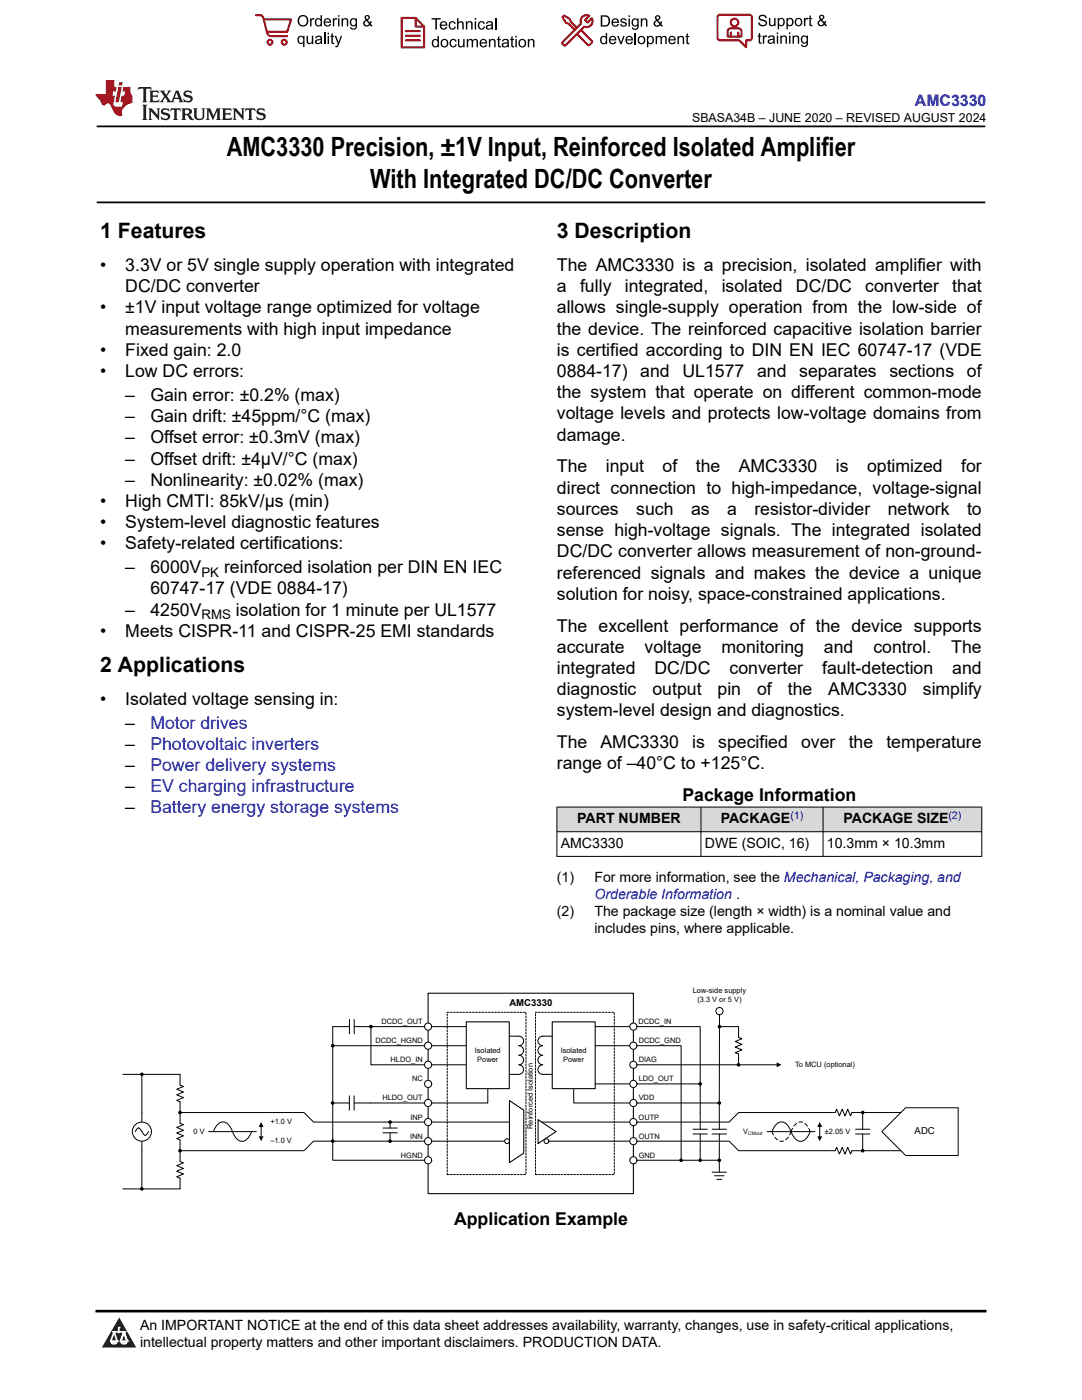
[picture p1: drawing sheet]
<svg xmlns="http://www.w3.org/2000/svg" width="216mm" height="279mm" viewBox="0 0 216 279" stroke-linecap="round" stroke-linejoin="round" font-family="sans-serif">
<path d="M19.3 25.2h177.3M19.3 40.4h177.3" fill="none" stroke="#000" stroke-width=".35"/>
<g fill="#d8d8d8">
<path d="M111.1 161.1h84.8v4.9h-84.8z" fill-rule="evenodd"/>
<path d="M111.2 161.1h28.6v4.8h-28.6z" fill-rule="evenodd"/>
<path d="M139.9 161.1h24.3v4.8h-24.3z" fill-rule="evenodd"/>
<path d="M164.3 161.1h31.5v4.8h-31.5z" fill-rule="evenodd"/>
</g>
<g fill="none" stroke="#000" stroke-width=".2">
<path d="M111.1 161.1h84.9M111.1 166h84.9M111.1 170.9h84.9M111.1 161v10M139.9 161v10M164.2 161v10M195.9 161v10M126.4 212.5h28.6M126.4 227.7h19.1l1.9 1.9h17.1M153.1 225.8h9.5M154 225.8a2.33 2.33 0 0 1 2.2-1.9 2.67 2.67 0 0 1 1.7 1.9 2.33 2.33 0 0 0 2.1 2 2.67 2.67 0 0 0 1.7-2M163.6 224.8v2"/>
<path d="M164.5 222h-17.1l-1.9 1.9h-19.1"/>
</g>
<path d="M155 212l.9 .5-.9 .5zM163.1 226.8h1l-.5 .9zM163.6 223.9l.5 1h-1z" fill="#000"/>
<path d="M154 225.8a2.33 2.33 0 0 0 2.2 2 2.67 2.67 0 0 0 1.7-2M157.9 225.8a2.33 2.33 0 0 1 2.1-1.9 2.67 2.67 0 0 1 1.7 1.9" fill="none" stroke="#000" stroke-width=".2" stroke-dasharray=".7 .5"/>
<path d="M175.9 225.8l4.8-4.7h10.5v9.5h-10.5z" fill-rule="evenodd" fill="#fff"/>
<g fill="none" stroke="#000" stroke-width=".2">
<path d="M35.9 214.4v2.2l.7 .2-1.3 .6 1.3 .5-1.3 .6 1.3 .6-1.3 .5 .6 .3v4.3l.7 .2-1.3 .6 1.3 .6-1.3 .5 1.3 .6-1.3 .5 .6 .3v4.3l.7 .3-1.3 .5 1.3 .6-1.3 .5 1.3 .6-1.3 .5 .6 .3v2.2M28.3 222v7.6M35.7 222h25l1.9 1.9h22.8M41.6 225.8h9.6M42.6 225.8a2.33 2.33 0 0 1 2.1-1.9 2.67 2.67 0 0 1 1.7 1.9 2.33 2.33 0 0 0 2.1 2 2.67 2.67 0 0 0 1.7-2M52.1 224.8v2M85.4 227.7h-22.8l-1.9 1.9h-25M164.5 222h2.2l.2-.6 .6 1.3 .5-1.3 .6 1.3 .6-1.3 .5 1.3 .3-.7h9.8M164.5 229.6h2.2l.2-.6 .6 1.3 .5-1.3 .6 1.3 .6-1.3 .5 1.3 .3-.7h9.8M170.7 226.3h2.9M170.7 225.4h2.9M172.1 222v3.4"/>
<path d="M172.1 226.3v3.3M175.9 225.8l4.8-4.7h10.5v9.5h-10.5z"/>
</g>
<g fill="#000">
<path d="M51.6 226.8h1l-.5 .9zM52.1 223.9l.5 1h-1z"/>
<circle cx="35.9" cy="229.6" r=".37"/>
<circle cx="35.9" cy="222" r=".37"/>
<circle cx="172.1" cy="229.6" r=".37"/>
<circle cx="172.1" cy="222" r=".37"/>
</g>
<circle cx="28.3" cy="225.8" r="1.91" fill="#fff"/>
<g fill="none" stroke="#000" stroke-width=".2">
<path d="M24.5 214.4h3.8M35.9 214.4h-7.6v7.6M85.4 212.5h7.6M85.4 208.7h7.6M85.4 204.9h7.6M97.3 217.3v2.8h-11.9M114.5 217.3v2.8h11.9M118.8 208.7h17.1v22.9M118.8 216.3h7.6M118.8 204.9h7.6M24.5 237.3h3.8M27 225.8l.1-.2a.55 .55 0 0 1 .5-.5 .55 .55 0 0 1 .6 .5l.2 .4a.55 .55 0 0 0 .6 .6 .55 .55 0 0 0 .5-.6l.1-.2"/>
<path d="M28.3 229.6v7.7h7.6M76.4 226.1h2.9M76.4 225.1h2.9M77.6 223.9h.2v1.2M77.8 226.1v1.6h-.2M85.4 227.7h16.3M85.4 223.9h16.3M107.3 223.9h19.1M109 227.7h17.4"/>
<circle cx="28.3" cy="225.8" r="1.91"/>
</g>
<g fill="#000">
<circle cx="28.3" cy="214.4" r=".37"/>
<circle cx="28.3" cy="237.3" r=".37"/>
<circle cx="77.8" cy="227.7" r=".37"/>
<circle cx="77.8" cy="223.9" r=".37"/>
</g>
<path d="M85.4 198.2h41v40h-41z" fill="none" stroke="#000" stroke-width=".21"/>
<path d="M89.2 202h15.8v32.4h-15.8zM106.9 202h15.7v32.4h-15.7z" fill="none" stroke="#000" stroke-width=".2" stroke-dasharray=".4 .3"/>
<path d="M110.2 203.9h8.6v13.4h-8.6z" fill-rule="evenodd" fill="#fff"/>
<path d="M110.2 203.9h8.6v13.4h-8.6z" fill="none" stroke="#000" stroke-width=".21"/>
<path d="M93 203.9h8.6v13.4h-8.6z" fill-rule="evenodd" fill="#fff"/>
<path d="M93 203.9h8.6v13.4h-8.6z" fill="none" stroke="#000" stroke-width=".21"/>
<path d="M66.2 208.7h19.2M66.4 204.9h3.3M69.7 203.5v2.8M70.7 204.9h14.7M70.7 203.5v2.8M74 204.9v7.6h11.4M101.6 206.8h1.9a.95 .95 0 0 1 1 .9 .95 .95 0 0 1-1 1 .95 .95 0 0 1 1 .9 .95 .95 0 0 1-1 1 .95 .95 0 0 1 1 1 .95 .95 0 0 1-1 .9 .95 .95 0 0 1 1 1 .95 .95 0 0 1-1 .9h-1.9M110.2 206.8h-1.9a.95 .95 0 0 0-1 .9 .95 .95 0 0 0 1 1 .95 .95 0 0 0-1 .9 .95 .95 0 0 0 1 1 .95 .95 0 0 0-1 1 .95 .95 0 0 0 1 .9 .95 .95 0 0 0-1 1 .95 .95 0 0 0 1 .9h1.9M74 220.1h11.4" fill="none" stroke="#000" stroke-width=".2"/>
<g fill="#000">
<circle cx="66.4" cy="208.7" r=".37"/>
<circle cx="74" cy="204.9" r=".37"/>
</g>
<circle cx="85.4" cy="208.7" r=".71" fill="#fff"/>
<circle cx="85.4" cy="208.7" r=".71" fill="none" stroke="#000" stroke-width=".2"/>
<circle cx="85.4" cy="212.5" r=".71" fill="#fff"/>
<circle cx="85.4" cy="212.5" r=".71" fill="none" stroke="#000" stroke-width=".2"/>
<circle cx="85.4" cy="220.1" r=".71" fill="#fff"/>
<circle cx="85.4" cy="220.1" r=".71" fill="none" stroke="#000" stroke-width=".2"/>
<circle cx="85.4" cy="204.9" r=".71" fill="#fff"/>
<circle cx="85.4" cy="204.9" r=".71" fill="none" stroke="#000" stroke-width=".2"/>
<circle cx="85.4" cy="216.3" r=".71" fill="#fff"/>
<g fill="none" stroke="#000" stroke-width=".2">
<path d="M66.4 204.9v26.7h19M69.7 218.7v2.9M70.7 218.7v2.9M126.4 204.9h13.3v11.4h-13.3M139.5 216.3h.2M66.1 220.1h3.6M70.7 220.1h3.3M126.4 220.1h17.1M138.3 225.4h2.8M138.3 226.3h2.8M139.5 231.6h.2M139.7 222v3.4"/>
<path d="M139.7 226.3v3.3M142.1 233.9h2.9M142.6 234.7h1.9M143.1 235.4h.9M143.3 231.6h.2v2.3M143.5 229.6v2h-17.1"/>
<circle cx="85.4" cy="216.3" r=".71"/>
</g>
<g fill="#000">
<circle cx="139.7" cy="216.3" r=".37"/>
<circle cx="66.4" cy="220.1" r=".37"/>
<circle cx="139.7" cy="231.6" r=".37"/>
<circle cx="143.5" cy="231.6" r=".37"/>
<circle cx="143.5" cy="220.1" r=".37"/>
</g>
<circle cx="126.4" cy="208.7" r=".71" fill="#fff"/>
<circle cx="126.4" cy="208.7" r=".71" fill="none" stroke="#000" stroke-width=".2"/>
<circle cx="126.4" cy="216.3" r=".71" fill="#fff"/>
<circle cx="126.4" cy="216.3" r=".71" fill="none" stroke="#000" stroke-width=".2"/>
<circle cx="126.4" cy="223.9" r=".71" fill="#fff"/>
<circle cx="126.4" cy="223.9" r=".71" fill="none" stroke="#000" stroke-width=".2"/>
<circle cx="126.4" cy="220.1" r=".71" fill="#fff"/>
<circle cx="126.4" cy="220.1" r=".71" fill="none" stroke="#000" stroke-width=".2"/>
<circle cx="126.4" cy="227.7" r=".71" fill="#fff"/>
<circle cx="126.4" cy="227.7" r=".71" fill="none" stroke="#000" stroke-width=".2"/>
<circle cx="126.4" cy="204.9" r=".71" fill="#fff"/>
<circle cx="126.4" cy="204.9" r=".71" fill="none" stroke="#000" stroke-width=".2"/>
<circle cx="126.4" cy="212.5" r=".71" fill="#fff"/>
<circle cx="126.4" cy="212.5" r=".71" fill="none" stroke="#000" stroke-width=".2"/>
<circle cx="126.4" cy="231.6" r=".71" fill="#fff"/>
<g fill="none" stroke="#000" stroke-width=".2">
<path d="M139.7 216.3v5.7M135.7 231.6h.2M139.7 229.6v2M142.1 225.4h2.9M142.1 226.3h2.9M143.5 220.1v5.3M143.5 226.3v3.3"/>
<circle cx="126.4" cy="231.6" r=".71"/>
</g>
<circle cx="135.9" cy="231.6" r=".37" fill="#000"/>
<circle cx="85.4" cy="231.6" r=".71" fill="#fff"/>
<circle cx="85.4" cy="231.6" r=".71" fill="none" stroke="#000" stroke-width=".2"/>
<circle cx="85.4" cy="223.9" r=".71" fill="#fff"/>
<circle cx="85.4" cy="223.9" r=".71" fill="none" stroke="#000" stroke-width=".2"/>
<circle cx="85.4" cy="227.7" r=".71" fill="#fff"/>
<circle cx="85.4" cy="227.7" r=".71" fill="none" stroke="#000" stroke-width=".2"/>
<path d="M101.7 219.6l2.8 2v8.5l-2.8 1.9z" fill-rule="evenodd" fill="#fff"/>
<path d="M101.7 219.6l2.8 2v8.5l-2.8 1.9z" fill="none" stroke="#000" stroke-width=".21"/>
<path d="M107.4 223.5l3.5 2.3-3.5 2.4z" fill="#fff"/>
<path d="M107.4 223.5l3.5 2.3-3.5 2.4z" fill="none" stroke="#000" stroke-width=".21"/>
<circle cx="109" cy="227.7" r=".48" fill="#fff"/>
<circle cx="109" cy="227.7" r=".48" fill="none" stroke="#000" stroke-width=".2"/>
<circle cx="101.2" cy="227.7" r=".48" fill="#fff"/>
<g fill="none" stroke="#000" stroke-width=".2">
<path d="M143.3 204.9h4.1v2.1l.6 .3-1.3 .6 1.3 .5-1.3 .6 1.3 .5-1.3 .6 .7 .3v2.1h-.3M143.6 202.5l-.1 17.6M66.2 227.7h.2"/>
<circle cx="143.6" cy="201.8" r=".72"/>
<circle cx="101.2" cy="227.7" r=".48"/>
</g>
<g fill="#000">
<circle cx="143.6" cy="204.9" r=".37"/>
<circle cx="147.4" cy="212.5" r=".37"/>
<circle cx="66.4" cy="227.7" r=".37"/>
</g>
<path d="M0 0h215.9v23.8h-215.9z" fill-rule="evenodd" fill="#fff"/>
<path d="M27.7 17.4l-.2 .6 .5-.3h.6v.2v2.1l-.2 .4h1l-.2-.4v-2.1v-.2h.5l.5 .3-.1-.6zM29.8 18.1l.2 .4v1.5l-.2 .4h1.9l.1-.6a1.08 1.08 0 0 1-1.3 .2v-.7h.6l.4 .2v-.6l-.4 .2h-.6v-.6l.2-.1a1 1 0 0 1 1 .2l-.1-.5zM31.8 18.1l1 1.1-1 1.2h.9l-.2-.2 .4-.7 .5 .7-.2 .2h1.6l-.2-.2 .1-.4h1l.1 .4-.1 .2h.9l-.2-.3-.8-2h-.5l-1 2.2-.8-1.1 .9-1.1h-.8l.2 .2-.5 .7-.3-.7 .1-.2zM35.2 18.5l.4 1h-.8zM36.8 18.2a.65 .65 0 0 0-.2 .8 .65 .65 0 0 0 .6 .4l.7 .2 .1 .2a.79 .79 0 0 1-.7 .4 .79 .79 0 0 1-.7-.5l.1 .7 .2-.1a.93 .93 0 0 0 1.1 .1 .93 .93 0 0 0 .4-1 1.46 1.46 0 0 0-1.2-.6l-.1-.3a1.09 1.09 0 0 1 1.2 .2l-.2-.6-.1 .1-.6-.2zM28.4 20.9l.2 .4v2.3l-.2 .3h1l-.2-.3v-2.3l.2-.4zM29.6 21.6l.2 .4v1.6l-.2 .3h.8l-.3-.3v-1.4l1.7 1.8v-2l.2-.4h-.8l.2 .2 .1 1.1-1.2-1.3zM32.3 21.8a.65 .65 0 0 0-.2 .7 .65 .65 0 0 0 .7 .4l.6 .2 .1 .2a.79 .79 0 0 1-.7 .4 .79 .79 0 0 1-.7-.5l.1 .7 .2-.1a.93 .93 0 0 0 1.1 .1 .93 .93 0 0 0 .4-.9 1.46 1.46 0 0 0-1.2-.6l-.1-.4a1.09 1.09 0 0 1 1.2 .2l-.2-.6-.1 .1-.6-.1zM34.1 21.6l-.1 .7a.63 .63 0 0 1 .7-.4l.1 1.7-.3 .3h1l-.2-.3v-1.7a.66 .66 0 0 1 .8 .4l-.1-.7zM36.2 21.6l.2 .4v1.6l-.2 .3h.9l-.2-.2v-.7h.5l.1 .2a.79 .79 0 0 0 1.2 .6l-1-.9a.61 .61 0 0 0 .6-.6 .61 .61 0 0 0-.5-.6zM36.9 21.9h.2a.47 .47 0 0 1 .5 .1 .47 .47 0 0 1 .1 .5l-.2 .2h-.6zM38.5 21.6l.2 .2a2.27 2.27 0 0 0 .4 2 1.04 1.04 0 0 0 1.7-.7v-1.3l.2-.2h-.8l.2 .4v1.1a.6 .6 0 0 1-.6 .6 .6 .6 0 0 1-.6-.6v-1.1l.3-.4zM41.1 21.6l.2 .4v1.6l-.2 .3h.7l-.2-.3v-1.5l.9 1.9 .8-1.9v1.5l-.2 .3h1l-.3-.3v-1.6l.3-.4h-.8l-.7 1.5-.7-1.5zM44.3 21.6l.2 .4v1.6l-.2 .3h1.9l.1-.5a1.09 1.09 0 0 1-1.3 .1v-.6h.6l.4 .1v-.6l-.4 .2h-.6v-.6l.2-.1a1.01 1.01 0 0 1 1 .3l-.1-.6zM46.4 21.6l.3 .4v1.6l-.3 .3h.8l-.2-.3v-1.4l1.6 1.8v-2l.2-.4h-.7l.2 .2v1.1l-1.2-1.3zM49 21.6l-.1 .7a.63 .63 0 0 1 .8-.4v1.7l-.3 .3h1l-.2-.3v-1.7a.66 .66 0 0 1 .8 .4l-.1-.7zM51.4 21.8a.65 .65 0 0 0-.2 .7 .65 .65 0 0 0 .6 .4l.6 .2 .2 .2a.79 .79 0 0 1-.8 .4 .79 .79 0 0 1-.6-.5l.1 .7 .2-.1a.93 .93 0 0 0 1 .1 .93 .93 0 0 0 .5-.9 1.46 1.46 0 0 0-1.3-.6l-.1-.4a1.09 1.09 0 0 1 1.3 .2l-.2-.6-.2 .1-.5-.1z" fill="#231f20"/>
<path d="M21.1 16v2.8h-2.1l.1 .3 .9 1a.95 .95 0 0 0 .9 .9 .59 .59 0 0 1 .6-.4 .59 .59 0 0 1 .5 .4l.4 .8a1.59 1.59 0 0 0 2.1 1.3 1.61 1.61 0 0 1 1-2.2l1-.4-.1-1.5a1.59 1.59 0 0 1-.4-1.6h-1.4l-.2 .9h.5l-.1 .8h-.5l-.2 1v.2l.4 .1-.2 .9h-.6a.73 .73 0 0 1-1.1-.7l.3-1.5h-.5l.2-.8h.5l.2-.9h-.5v-1.4zM23.6 17.4l-.6 3h.7l.6-3zM23.8 16.4l-.1 .7h.7l.1-.7z" fill="#ed1c24"/>
<g fill="#000">
<path d="M59.4 4.2a1.12 1.12 0 0 1 2.2 0 1.12 1.12 0 0 1-2.2 0zM59.9 3.5a.89 .89 0 0 0-.1 1.1 .89 .89 0 0 0 1.1 .4 .88 .88 0 0 0 .3-1.3 .88 .88 0 0 0-1.3-.2z" fill-rule="evenodd"/>
<path d="M59.5 7.3l.5-.2 .5 .3v-.3h.3v2.3h-.3v-.8a.74 .74 0 0 1-1 0 .74 .74 0 0 1-.1-1zM59.8 7.5a.57 .57 0 0 0-.2 .7 .57 .57 0 0 0 .8 .2 .57 .57 0 0 0 .1-.7 .57 .57 0 0 0-.7-.2z" fill-rule="evenodd"/>
<path d="M61.9 3.6h.2v.3l.2-.2 .3-.1 .2 .1-.1 .3a.36 .36 0 0 0-.5 0 .36 .36 0 0 0 0 .4v.9h-.3z" fill-rule="evenodd"/>
<path d="M61.2 7.1h.3v.9a.41 .41 0 0 0 .4 .6 .41 .41 0 0 0 .3-.6v-.9h.3v1.7h-.2v-.3a.58 .58 0 0 1-.7 .3 .58 .58 0 0 1-.4-.6z" fill-rule="evenodd"/>
<path d="M63 3.8l.5-.2 .5 .2v-.8h.2v2.3h-.2v-.2a.75 .75 0 0 1-1-.1 .75 .75 0 0 1-.1-1zM63.2 4a.57 .57 0 0 0-.1 .7 .57 .57 0 0 0 .8 .2 .57 .57 0 0 0 .1-.7 .57 .57 0 0 0-.8-.2z" fill-rule="evenodd"/>
<path d="M63 7.3a.74 .74 0 0 1 1-.1 .74 .74 0 0 1 .3 .9v.7h-.3v-.2a.57 .57 0 0 1-.8 .2 .57 .57 0 0 1-.2-.8l1-.3a.41 .41 0 0 0-.4-.4 .41 .41 0 0 0-.4 .4l-.3-.1zM63.2 8.2a.35 .35 0 0 0 .2 .5 .35 .35 0 0 0 .5-.3l.1-.4z" fill-rule="evenodd"/>
<path d="M65.4 6.5h.3v.3h-.3zM65.4 7.1h.3v1.7h-.3z" fill-rule="evenodd"/>
<path d="M64.8 3.8a.76 .76 0 0 1 .9-.1 .76 .76 0 0 1 .4 .8h-1.2a.47 .47 0 0 0 .3 .6 .47 .47 0 0 0 .6-.4l.3 .1a.82 .82 0 0 1-1.3 .3 .82 .82 0 0 1 0-1.3zM65 4l-.1 .3h.9l-.3-.4z" fill-rule="evenodd"/>
<path d="M66.4 3.6h.3v.3l.1-.2 .4-.1 .1 .1-.1 .3a.36 .36 0 0 0-.4 0 .36 .36 0 0 0-.1 .4v.9h-.3z" fill-rule="evenodd"/>
<path d="M66.1 6.7l.3-.1v.5h.3v.3h-.3v.9l.1 .2h.2v.3a.41 .41 0 0 1-.4-.1 .41 .41 0 0 1-.2-.4v-.9h-.2v-.3h.2z" fill-rule="evenodd"/>
<path d="M66.8 7.1h.3l.4 1.4 .5-1.4h.3l-.6 1.7a.57 .57 0 0 1-.8 .6v-.3a.37 .37 0 0 0 .5-.3z" fill-rule="evenodd"/>
<path d="M67.5 3h.2v.3h-.2zM67.5 3.6h.2v1.7h-.2z" fill-rule="evenodd"/>
<path d="M68.2 3.6h.2v.3a.58 .58 0 0 1 .7-.3 .58 .58 0 0 1 .4 .7v1h-.3v-1a.4 .4 0 0 0-.4-.5 .4 .4 0 0 0-.4 .6v.9h-.2z" fill-rule="evenodd"/>
<path d="M70 3.8l.5-.2 .5 .2v-.2h.2v1.5a.71 .71 0 0 1-.5 .8 .71 .71 0 0 1-.8-.5h.2a.46 .46 0 0 0 .6 .3 .46 .46 0 0 0 .3-.6 .78 .78 0 0 1-1.1-.2 .78 .78 0 0 1 .1-1.1zM70.2 4a.53 .53 0 0 0-.1 .8 .53 .53 0 0 0 .8 0 .54 .54 0 0 0 0-.7 .54 .54 0 0 0-.7-.1z" fill-rule="evenodd"/>
<path d="M72.9 3.1a.53 .53 0 0 1 .8 .1 .53 .53 0 0 1-.3 .8l.4 .5 .1-.3 .3 .1-.2 .5 .3 .3-.2 .2-.3-.3a.71 .71 0 0 1-1.2 .1 .71 .71 0 0 1 .4-1.1l-.3-.5zM73 3.5a.3 .3 0 0 0 .6 0 .3 .3 0 0 0-.6 0zM72.9 4.3a.45 .45 0 0 0 0 .7 .45 .45 0 0 0 .7-.2l-.5-.6z" fill-rule="evenodd"/>
<path d="M86.1 3.6h1.8v.3h-.7v2h-.3v-2h-.8z" fill-rule="evenodd"/>
<path d="M86.3 8l.5-.2 .5 .2v-.8h.3v2.2h-.3v-.2a.76 .76 0 0 1-1 0 .76 .76 0 0 1-.1-1zM86.6 8.1a.58 .58 0 0 0-.2 .8 .58 .58 0 0 0 .8 .2 .58 .58 0 0 0 .1-.8 .58 .58 0 0 0-.7-.2z" fill-rule="evenodd"/>
<path d="M88.2 7.9a.81 .81 0 0 1 1.1 .2 .81 .81 0 0 1-.2 1.1 .81 .81 0 0 1-1.1-.1l-.1-.8zM88.3 8.1a.57 .57 0 0 0 0 .9 .57 .57 0 0 0 .8 0 .57 .57 0 0 0 0-.8 .57 .57 0 0 0-.8-.1z" fill-rule="evenodd"/>
<path d="M88 4.4a.77 .77 0 0 1 .9-.1 .77 .77 0 0 1 .4 .8h-1.3a.48 .48 0 0 0 .4 .6 .48 .48 0 0 0 .6-.3h.3a.83 .83 0 0 1-1.3 .4 .83 .83 0 0 1 0-1.4zM88.2 4.6l-.2 .3h1l-.3-.4z" fill-rule="evenodd"/>
<path d="M89.7 4.4a.7 .7 0 0 1 1.2 .3l-.2 .1a.45 .45 0 0 0-.6-.3 .45 .45 0 0 0-.3 .6 .45 .45 0 0 0 .3 .6 .45 .45 0 0 0 .6-.4h.3a.76 .76 0 0 1-1.1 .6 .76 .76 0 0 1-.3-1.1z" fill-rule="evenodd"/>
<path d="M89.9 8a.7 .7 0 0 1 1.2 .3h-.3a.45 .45 0 0 0-.5-.3 .45 .45 0 0 0-.3 .6 .45 .45 0 0 0 .3 .6 .45 .45 0 0 0 .6-.4l.2 .1a.76 .76 0 0 1-1 .5 .76 .76 0 0 1-.4-1.1z" fill-rule="evenodd"/>
<path d="M91.2 3.6h.3v.8a.59 .59 0 0 1 .7-.2 .59 .59 0 0 1 .3 .7v1h-.2v-1a.4 .4 0 0 0-.5-.4 .4 .4 0 0 0-.3 .5v.9h-.3z" fill-rule="evenodd"/>
<path d="M91.4 7.8h.2v.9a.41 .41 0 0 0 .5 .5 .41 .41 0 0 0 .3-.5v-.9h.3v1.6h-.3v-.2a.58 .58 0 0 1-.7 .3 .58 .58 0 0 1-.3-.7z" fill-rule="evenodd"/>
<path d="M93 4.2h.2v.3a.59 .59 0 0 1 .7-.3 .59 .59 0 0 1 .4 .7v1h-.3v-1a.41 .41 0 0 0-.4-.5 .41 .41 0 0 0-.4 .6v.9h-.2z" fill-rule="evenodd"/>
<path d="M93.1 7.8h.3v.2a.56 .56 0 0 1 1 0 .54 .54 0 0 1 .6-.2 .54 .54 0 0 1 .4 .5v1.1h-.3v-1a.34 .34 0 0 0-.3-.4 .34 .34 0 0 0-.4 .3v1.1h-.3v-1a.38 .38 0 0 0-.5-.4 .38 .38 0 0 0-.2 .6v.8h-.3z" fill-rule="evenodd"/>
<path d="M94.7 3.6h.3v.3h-.3zM94.7 4.2h.3v1.7h-.3z" fill-rule="evenodd"/>
<path d="M95.5 4.4a.7 .7 0 0 1 1.3 .3l-.3 .1a.45 .45 0 0 0-.6-.3 .45 .45 0 0 0-.3 .6 .45 .45 0 0 0 .3 .6 .45 .45 0 0 0 .6-.4h.3a.76 .76 0 0 1-1.1 .6 .76 .76 0 0 1-.3-1.1z" fill-rule="evenodd"/>
<path d="M95.9 8a.77 .77 0 0 1 .9-.2 .77 .77 0 0 1 .4 .9h-1.2a.48 .48 0 0 0 .3 .5 .48 .48 0 0 0 .6-.3h.3a.83 .83 0 0 1-1.3 .4 .83 .83 0 0 1 0-1.3zM96.1 8.1l-.1 .4h.9l-.2-.5z" fill-rule="evenodd"/>
<path d="M97.5 7.8h.3v.2a.59 .59 0 0 1 .7-.2 .59 .59 0 0 1 .4 .6v1h-.3v-1a.41 .41 0 0 0-.5-.4 .41 .41 0 0 0-.3 .5v.9h-.3z" fill-rule="evenodd"/>
<path d="M97.1 4.4a.74 .74 0 0 1 1-.1 .74 .74 0 0 1 .3 .9v.7h-.3v-.2a.59 .59 0 0 1-.8 .2 .59 .59 0 0 1-.3-.8l1.1-.3a.42 .42 0 0 0-.4-.4 .42 .42 0 0 0-.5 .4l-.2-.1zM97.3 5.3a.36 .36 0 0 0 .2 .5 .36 .36 0 0 0 .5-.2l.1-.5z" fill-rule="evenodd"/>
<path d="M99.4 7.4l.2-.2v.6h.3v.2h-.3v1l.1 .2h.2l.1 .2a.41 .41 0 0 1-.5 0 .41 .41 0 0 1-.1-.4v-1h-.2v-.2h.2z" fill-rule="evenodd"/>
<path d="M100.3 8a.74 .74 0 0 1 .9-.2 .74 .74 0 0 1 .3 .9l.1 .7h-.3v-.2a.59 .59 0 0 1-.8 .3 .59 .59 0 0 1-.3-.8l1-.3a.42 .42 0 0 0-.3-.4 .42 .42 0 0 0-.5 .3h-.3zM100.5 8.8a.36 .36 0 0 0 .1 .5 .36 .36 0 0 0 .5-.2l.2-.5z" fill-rule="evenodd"/>
<path d="M102 7.4l.3-.2v.6h.3v.2h-.3v1l.1 .2h.2v.2a.41 .41 0 0 1-.5 0 .41 .41 0 0 1-.1-.4v-1h-.2v-.2h.2z" fill-rule="evenodd"/>
<path d="M102.8 7.2h.3v.3h-.3zM102.8 7.8h.3v1.6h-.3z" fill-rule="evenodd"/>
<path d="M103.7 7.9a.81 .81 0 0 1 1.1 .2 .81 .81 0 0 1-.1 1.1 .81 .81 0 0 1-1.2-.1v-.8zM103.9 8.1a.57 .57 0 0 0-.1 .9 .57 .57 0 0 0 .8 0 .57 .57 0 0 0 0-.8 .57 .57 0 0 0-.7-.1z" fill-rule="evenodd"/>
<path d="M105.3 7.8h.3v.2a.59 .59 0 0 1 .7-.2 .59 .59 0 0 1 .4 .6v1h-.3v-1a.41 .41 0 0 0-.5-.4 .41 .41 0 0 0-.3 .5v.9h-.3z" fill-rule="evenodd"/>
<path d="M119.9 3.1h.7a1.12 1.12 0 0 1 1.1 1.1 1.12 1.12 0 0 1-1 1.1h-.8zM120.2 3.3v1.7h.4a.86 .86 0 0 0 .8-.8 .86 .86 0 0 0-.8-.9z" fill-rule="evenodd"/>
<path d="M119.9 7.4l.5-.3 .5 .3v-.8h.2v2.2h-.2v-.2a.75 .75 0 0 1-1 0 .75 .75 0 0 1-.1-1zM120.1 7.5a.57 .57 0 0 0-.1 .8 .57 .57 0 0 0 .8 .2 .57 .57 0 0 0 .1-.8 .57 .57 0 0 0-.8-.2z" fill-rule="evenodd"/>
<path d="M121.7 7.4a.76 .76 0 0 1 .9-.2 .76 .76 0 0 1 .4 .9h-1.2a.47 .47 0 0 0 .3 .5 .47 .47 0 0 0 .6-.3h.3a.82 .82 0 0 1-1.3 .4 .82 .82 0 0 1 0-1.3zM121.9 7.5l-.1 .3h.9l-.3-.4z" fill-rule="evenodd"/>
<path d="M122.2 3.9a.76 .76 0 0 1 .9-.2 .76 .76 0 0 1 .4 .9h-1.2a.47 .47 0 0 0 .4 .5 .47 .47 0 0 0 .5-.3h.3a.82 .82 0 0 1-1.3 .4 .82 .82 0 0 1 0-1.3zM122.5 4l-.2 .3h.9l-.2-.4z" fill-rule="evenodd"/>
<path d="M123.9 3.8a.71 .71 0 0 1 1.1 .3h-.2a.32 .32 0 0 0-.4-.3 .32 .32 0 0 0-.3 .4h.1a.75 .75 0 0 1 .9 .8 .72 .72 0 0 1-.7 .3 .72 .72 0 0 1-.7-.5h.3a.36 .36 0 0 0 .4 .4 .36 .36 0 0 0 .3-.5 .8 .8 0 0 1-.9-.7z" fill-rule="evenodd"/>
<path d="M123.2 7.2h.3l.4 1.3 .5-1.3h.3l-.7 1.6h-.2z" fill-rule="evenodd"/>
<path d="M125.4 3.1h.3v.3h-.3zM125.4 3.7h.3v1.6h-.3z" fill-rule="evenodd"/>
<path d="M125 7.4a.76 .76 0 0 1 .9-.2 .76 .76 0 0 1 .4 .9h-1.2a.47 .47 0 0 0 .3 .5 .47 .47 0 0 0 .6-.3h.3a.82 .82 0 0 1-1.3 .4 .82 .82 0 0 1 0-1.3zM125.2 7.5l-.1 .3h.9l-.2-.4z" fill-rule="evenodd"/>
<path d="M126.2 3.9l.5-.3 .5 .3v-.2h.2v1.4a.71 .71 0 0 1-.5 .8 .71 .71 0 0 1-.8-.5l.2 .1a.46 .46 0 0 0 .6 .2 .46 .46 0 0 0 .3-.6 .78 .78 0 0 1-1.1-.1 .78 .78 0 0 1 .1-1.1zM126.4 4a.53 .53 0 0 0-.1 .8 .53 .53 0 0 0 .8 0 .54 .54 0 0 0 0-.7 .54 .54 0 0 0-.7-.1z" fill-rule="evenodd"/>
<path d="M127.5 7.3a.8 .8 0 0 1 1.1 .2 .8 .8 0 0 1-.1 1.1 .8 .8 0 0 1-1.2-.1v-.8zM127.7 7.5a.56 .56 0 0 0-.1 .9 .56 .56 0 0 0 .8-.1 .56 .56 0 0 0 0-.7 .56 .56 0 0 0-.7-.1z" fill-rule="evenodd"/>
<path d="M127.9 3.7h.2v.2a.58 .58 0 0 1 .7-.2 .58 .58 0 0 1 .4 .6v1h-.3v-1a.4 .4 0 0 0-.4-.4 .4 .4 0 0 0-.4 .5v.9h-.2z" fill-rule="evenodd"/>
<path d="M129.1 7.2h.2v.2a.72 .72 0 0 1 1-.1 .72 .72 0 0 1 .2 1 .64 .64 0 0 1-.5 .5 .64 .64 0 0 1-.6-.2v.8h-.3zM129.5 7.5a.56 .56 0 0 0-.2 .8 .56 .56 0 0 0 .8 .2 .56 .56 0 0 0 .1-.8 .56 .56 0 0 0-.7-.2z" fill-rule="evenodd"/>
<path d="M130.8 7.2h.3v.2a.55 .55 0 0 1 .9 0 .53 .53 0 0 1 .6-.3 .53 .53 0 0 1 .4 .6v1.1h-.2v-1a.34 .34 0 0 0-.3-.4 .34 .34 0 0 0-.4 .3v1.1h-.3v-1a.37 .37 0 0 0-.5-.4 .37 .37 0 0 0-.2 .6v.8h-.3z" fill-rule="evenodd"/>
<path d="M130.8 3.2a.53 .53 0 0 1 .9 .1 .53 .53 0 0 1-.4 .8l.4 .5 .2-.4 .2 .1-.2 .5 .4 .3-.2 .3-.3-.4a.71 .71 0 0 1-1.2 .1 .71 .71 0 0 1 .3-1.1l-.2-.5zM130.9 3.6a.3 .3 0 0 0 .6 0 .3 .3 0 0 0-.6 0zM130.9 4.3a.45 .45 0 0 0 0 .7 .45 .45 0 0 0 .7-.2l-.5-.6z" fill-rule="evenodd"/>
<path d="M133.6 7.4a.76 .76 0 0 1 .9-.2 .76 .76 0 0 1 .3 .9h-1.2a.47 .47 0 0 0 .4 .5 .47 .47 0 0 0 .6-.3h.2a.82 .82 0 0 1-1.2 .4 .82 .82 0 0 1 0-1.3zM133.8 7.5l-.2 .3h1l-.3-.4z" fill-rule="evenodd"/>
<path d="M135.2 7.2h.2v.2a.58 .58 0 0 1 .7-.2 .58 .58 0 0 1 .4 .6v1h-.3v-1a.4 .4 0 0 0-.4-.4 .4 .4 0 0 0-.3 .5v.9h-.3z" fill-rule="evenodd"/>
<path d="M137 6.8l.3-.2v.6h.2v.2h-.2v1v.2h.2l.1 .2a.41 .41 0 0 1-.5 0 .41 .41 0 0 1-.1-.5v-.9h-.2v-.2h.2z" fill-rule="evenodd"/>
<path d="M151.6 3.1a.88 .88 0 0 1 1.4 .5h-.3a.49 .49 0 0 0-.5-.5 .49 .49 0 0 0-.5 .6l.1 .1a1.06 1.06 0 0 1 1.2 1 .95 .95 0 0 1-.9 .4 .95 .95 0 0 1-.8-.7h.3a.58 .58 0 0 0 .6 .5 .58 .58 0 0 0 .5-.6l-.2-.1a.95 .95 0 0 1-1.1-.9z" fill-rule="evenodd"/>
<path d="M151.4 6.7l.3-.2v.6h.2v.2h-.2v1v.2h.2l.1 .2a.41 .41 0 0 1-.5 0 .41 .41 0 0 1-.1-.5v-.9h-.2v-.2h.2z" fill-rule="evenodd"/>
<path d="M152.2 7.1h.3v.2l.1-.2h.4h.1l-.1 .3a.36 .36 0 0 0-.4 0 .36 .36 0 0 0-.1 .5v.8h-.3z" fill-rule="evenodd"/>
<path d="M153.3 7.3a.74 .74 0 0 1 1-.2 .74 .74 0 0 1 .3 .9l.1 .7h-.3l-.1-.2a.57 .57 0 0 1-.8 .3 .57 .57 0 0 1-.1-.9l.9-.2a.41 .41 0 0 0-.4-.4 .41 .41 0 0 0-.4 .3h-.3zM153.5 8.1a.35 .35 0 0 0 .2 .5 .35 .35 0 0 0 .5-.2l.1-.5z" fill-rule="evenodd"/>
<path d="M153.4 3.6h.3v.9a.41 .41 0 0 0 .4 .5 .41 .41 0 0 0 .4-.5v-.9h.2v1.6h-.2v-.2a.58 .58 0 0 1-.7 .2 .58 .58 0 0 1-.4-.6z" fill-rule="evenodd"/>
<path d="M155 6.5h.3v.3h-.3zM155 7.1h.3v1.6h-.3z" fill-rule="evenodd"/>
<path d="M155.2 3.6h.2v.2a.72 .72 0 0 1 1-.1 .72 .72 0 0 1 .2 1 .64 .64 0 0 1-.5 .5 .64 .64 0 0 1-.6-.2v.8h-.3zM155.6 3.9a.56 .56 0 0 0-.2 .8 .56 .56 0 0 0 .8 .2 .56 .56 0 0 0 .1-.8 .56 .56 0 0 0-.7-.2z" fill-rule="evenodd"/>
<path d="M155.7 7.1h.3v.2a.58 .58 0 0 1 .7-.2 .58 .58 0 0 1 .3 .6v1h-.3v-1a.4 .4 0 0 0-.4-.4 .4 .4 0 0 0-.3 .5v.9h-.3z" fill-rule="evenodd"/>
<path d="M156.9 3.6h.3v.2a.72 .72 0 0 1 .9-.1 .72 .72 0 0 1 .2 1 .64 .64 0 0 1-.4 .5 .64 .64 0 0 1-.7-.2v.8h-.3zM157.3 3.9a.56 .56 0 0 0-.1 .8 .56 .56 0 0 0 .7 .2 .56 .56 0 0 0 .2-.8 .56 .56 0 0 0-.8-.2z" fill-rule="evenodd"/>
<path d="M157.4 6.5h.3v.3h-.3zM157.4 7.1h.3v1.6h-.3z" fill-rule="evenodd"/>
<path d="M158.1 7.1h.3v.2a.58 .58 0 0 1 .7-.2 .58 .58 0 0 1 .4 .6v1h-.3v-1a.4 .4 0 0 0-.5-.4 .4 .4 0 0 0-.3 .5v.9h-.3z" fill-rule="evenodd"/>
<path d="M158.8 3.7a.8 .8 0 0 1 1.1 .2 .8 .8 0 0 1-.1 1.1 .8 .8 0 0 1-1.1-.1l-.1-.8zM159 3.9a.56 .56 0 0 0-.1 .9 .56 .56 0 0 0 .9 0 .56 .56 0 0 0-.1-.8 .56 .56 0 0 0-.7-.1z" fill-rule="evenodd"/>
<path d="M160 7.3l.5-.2 .5 .2v-.2h.2v1.4a.71 .71 0 0 1-.5 .9 .71 .71 0 0 1-.9-.5h.3a.46 .46 0 0 0 .6 .2 .46 .46 0 0 0 .2-.6 .78 .78 0 0 1-1-.1 .78 .78 0 0 1 .1-1.1zM160.2 7.4a.53 .53 0 0 0-.1 .8 .53 .53 0 0 0 .8 0 .54 .54 0 0 0 0-.7 .54 .54 0 0 0-.7-.1z" fill-rule="evenodd"/>
<path d="M160.4 3.6h.3v.2l.1-.2h.4h.1l-.1 .3a.36 .36 0 0 0-.4 0 .36 .36 0 0 0-.1 .5v.8h-.3z" fill-rule="evenodd"/>
<path d="M161.5 3.2l.3-.2v.6h.3v.2h-.3v1v.2h.3v.2a.41 .41 0 0 1-.5 0 .41 .41 0 0 1-.1-.5v-.9h-.2v-.2h.2z" fill-rule="evenodd"/>
<path d="M163.6 3.1a.53 .53 0 0 1 .8 .1 .53 .53 0 0 1-.3 .8l.4 .5 .1-.3h.3l-.2 .5 .3 .3-.2 .3-.3-.3a.71 .71 0 0 1-1.2 .1 .71 .71 0 0 1 .4-1.2l-.3-.5zM163.7 3.5a.3 .3 0 0 0 .5 0 .3 .3 0 0 0-.5 0zM163.6 4.2a.45 .45 0 0 0 0 .8 .45 .45 0 0 0 .7-.3l-.5-.6z" fill-rule="evenodd"/>
</g>
<path d="M64.8 6.5v2.3M98.9 3.6v2.3M126.8 6.6v2.2" fill="none" stroke="#000" stroke-width=".28"/>
<g fill="none" stroke="#de0000" stroke-width=".42">
<path d="M51.1 3l1 .1a1.4 1.4 0 0 1 .6 1.2l.7 2.5a.95 .95 0 0 0 1.1 .4h2.8M52.7 3.9h5.4l-.8 2.4h-4M80.1 3.6h2.8v1.7h1.7v4.2h-4.5zM81 7.1h2.8M81 6.2h2.8M81 8.1h2.8M82.9 3.6l1.7 1.7M115.1 5.5l-1.3-1.2-.1-.5-1.2-.7-.3 .3 .7 1.1 .5 .2 1.3 1.3M115.9 6l2.2 2.2v.3l-.5 .5h-.3l-2.2-2.2zM115.9 6l.7-.7a1.19 1.19 0 0 0 1.3-.3 1.19 1.19 0 0 0 .2-1.4l-.9 .9-.4-.5 .8-.8a1.19 1.19 0 0 0-1.4 .1 1.19 1.19 0 0 0-.2 1.4l-3.8 3.7v.3l.3 .3h.3l2.3-2.2M143.2 3.2l.4-.2h6l.4 .2v4.4l-.2 .4-.9 .1v1.3l-1.4-1.3h-3.9l-.4-.3zM145.4 5.8l.4-.1h1.6a.61 .61 0 0 1 .6 .6v1h-2.8v-1z"/>
<path d="M145.8 6.5v.8M147.3 6.5v.8"/>
<circle cx="53.9" cy="8.4" r=".49"/>
<circle cx="56.7" cy="8.4" r=".49"/>
<circle cx="146.6" cy="4.5" r=".75"/>
</g>
<path d="M0 261.4h215.9v18h-215.9z" fill-rule="evenodd" fill="#fff"/>
<path d="M23.8 262.9l3.4 6h-6.9z" fill="#231f20"/>
<path d="M22.1 267.7h1.3l-.4 .5h-.3a.55 .55 0 0 1-.6-.5z" fill-rule="evenodd" fill="#fff"/>
<path d="M22.1 267.7h1.3l-.4 .5h-.3a.55 .55 0 0 1-.6-.5z" fill="none" stroke="#231f20" stroke-width=".34"/>
<path d="M22.1 267.7h1.3l-.4 .5h-.5zM23.7 265.9h.1M23.7 264.9v1z" fill="none" stroke="#fff" stroke-width=".34"/>
<circle cx="23.7" cy="264.9" r=".17" fill="#fff"/>
<path d="M22.6 265.8h.1M22.6 265.8h2.3z" fill="none" stroke="#fff" stroke-width=".34"/>
<circle cx="24.9" cy="265.8" r=".17" fill="#fff"/>
<path d="M24 267.7h.1" fill="none" stroke="#fff" stroke-width=".34"/>
<path d="M24.7 265.8l-.7 1.9z" fill="#fff"/>
<path d="M24.7 265.8l-.7 1.9z" fill="none" stroke="#fff" stroke-width=".34"/>
<path d="M24.7 265.8l.7 1.9z" fill="#fff"/>
<path d="M24.7 265.8l.7 1.9zM25.3 267.7h.1" fill="none" stroke="#fff" stroke-width=".34"/>
<circle cx="22.1" cy="267.7" r=".17" fill="#fff"/>
<path d="M22.8 265.8l-.7 1.9zM22.8 265.8l.6 1.9z" fill="none" stroke="#fff" stroke-width=".34"/>
<circle cx="23.4" cy="267.7" r=".17" fill="#fff"/>
<path d="M24.1 267.7h1.3a.65 .65 0 0 1-.6 .5 .65 .65 0 0 1-.7-.5z" fill-rule="evenodd" fill="#fff"/>
<path d="M24.1 267.7h1.3a.65 .65 0 0 1-.6 .5 .65 .65 0 0 1-.7-.5z" fill="none" stroke="#231f20" stroke-width=".34"/>
<path d="M24 267.7h.1M24.1 267.7h1.3l-.4 .5h-.5z" fill="none" stroke="#fff" stroke-width=".34"/>
<circle cx="25.4" cy="267.7" r=".17" fill="#fff"/>
<path d="M19 261.7h177.8" fill="none" stroke="#000" stroke-width=".53"/>
<g font-size="5.3">
<text x="45.2" y="31.2">AMC3330 Precision, ±1V Input, Reinforced Isolated Amplifier</text>
<text x="73.9" y="37.5">With Integrated DC/DC Converter</text>
</g>
<g font-size="4.2">
<text x="20" y="47.5">1 Features</text>
<text x="111.1" y="47.5">3 Description</text>
<text x="20" y="134.1">2 Applications</text>
</g>
<g font-size="3.5">
<text x="20" y="54.1">•</text>
<text x="25" y="54.1">3.3V or 5V single supply operation with integrated</text>
<text x="25" y="58.3">DC/DC converter</text>
<text x="111.1" y="54.1">The AMC3330 is a precision, isolated amplifier with</text>
<text x="111.1" y="58.3">a</text>
<text x="115.7" y="58.3">fully</text>
<text x="124.7" y="58.3">integrated,</text>
<text x="144" y="58.3">isolated</text>
<text x="158.8" y="58.3">DC/DC</text>
<text x="172.7" y="58.3">converter</text>
<text x="190" y="58.3">that</text>
<text x="20" y="62.5">•</text>
<text x="25" y="62.5">±1V input voltage range optimized for voltage</text>
<text x="111.1" y="62.5">allows single-supply operation from the low-side of</text>
<text x="20" y="71">•</text>
<text x="25" y="66.8">measurements with high input impedance</text>
<text x="25" y="71">Fixed gain: 2.0</text>
<text x="111.1" y="66.8">the device. The reinforced capacitive isolation barrier</text>
<text x="111.1" y="71">is certified according to DIN EN IEC 60747-17 (VDE</text>
<text x="20" y="75.2">•</text>
<text x="25" y="75.2">Low DC errors:</text>
<text x="111.1" y="75.2">0884-17)</text>
<text x="127.8" y="75.2">and</text>
<text x="136.2" y="75.2">UL1577</text>
<text x="151.1" y="75.2">and</text>
<text x="159.5" y="75.2">separates</text>
<text x="177.5" y="75.2">sections</text>
<text x="193" y="75.2">of</text>
<text x="25" y="80">–</text>
<text x="30" y="80">Gain error: ±0.2% (max)</text>
<text x="111.1" y="79.5">the system that operate on different common-mode</text>
<text x="111.1" y="83.7">voltage levels and protects low-voltage domains from</text>
<text x="25" y="84.2">–</text>
<text x="25" y="88.5">–</text>
<text x="30" y="84.2">Gain drift: ±45ppm/°C (max)</text>
<text x="30" y="88.5">Offset error: ±0.3mV (max)</text>
<text x="111.1" y="87.9">damage.</text>
<text x="25" y="92.7">–</text>
<text x="30" y="92.7">Offset drift: ±4µV/°C (max)</text>
<text x="111.1" y="94.3">The</text>
<text x="120.9" y="94.3">input</text>
<text x="132.2" y="94.3">of</text>
<text x="138.8" y="94.3">the</text>
<text x="147.4" y="94.3">AMC3330</text>
<text x="166.8" y="94.3">is</text>
<text x="173" y="94.3">optimized</text>
<text x="191.8" y="94.3">for</text>
<text x="20" y="101.2">•</text>
<text x="25" y="96.9">–</text>
<text x="25" y="101.2">High CMTI: 85kV/µs (min)</text>
<text x="30" y="96.9">Nonlinearity: ±0.02% (max)</text>
<text x="111.1" y="98.5">direct connection to high-impedance, voltage-signal</text>
<text x="20" y="105.4">•</text>
<text x="25" y="105.4">System-level diagnostic features</text>
<text x="111.1" y="107">sense high-voltage signals. The integrated isolated</text>
<text x="111.1" y="102.8">sources</text>
<text x="127" y="102.8">such</text>
<text x="137.9" y="102.8">as</text>
<text x="145.1" y="102.8">a</text>
<text x="150.5" y="102.8">resistor-divider</text>
<text x="177.1" y="102.8">network</text>
<text x="193" y="102.8">to</text>
<text x="20" y="109.6">•</text>
<text x="25" y="109.6">Safety-related certifications:</text>
<text x="111.1" y="111.2">DC/DC converter allows measurement of non-ground-</text>
<text x="25" y="114.4">–</text>
<text x="30" y="114.4">6000V</text>
<text x="30" y="118.6">60747-17 (VDE 0884-17)</text>
<text x="44.7" y="114.4">reinforced isolation per DIN EN IEC</text>
<text x="111.1" y="115.5">referenced signals and makes the device a unique</text>
<text x="111.1" y="119.7">solution for noisy, space-constrained applications.</text>
<text x="25" y="122.9">–</text>
<text x="30" y="122.9">4250V</text>
<text x="47.1" y="122.9">isolation for 1 minute per UL1577</text>
<text x="20" y="127.1">•</text>
<text x="25" y="127.1">Meets CISPR-11 and CISPR-25 EMI standards</text>
<text x="111.1" y="130.3">accurate</text>
<text x="111.1" y="126">The excellent performance of the device supports</text>
<text x="128.6" y="130.3">voltage</text>
<text x="144" y="130.3">monitoring</text>
<text x="164.4" y="130.3">and</text>
<text x="174.3" y="130.3">control.</text>
<text x="189.8" y="130.3">The</text>
<text x="111.1" y="134.5">integrated</text>
<text x="130.6" y="134.5">DC/DC</text>
<text x="145.6" y="134.5">converter</text>
<text x="164.1" y="134.5">fault-detection</text>
<text x="190" y="134.5">and</text>
<text x="20" y="140.6">•</text>
<text x="25" y="140.6">Isolated voltage sensing in:</text>
<text x="111.1" y="138.7">diagnostic</text>
<text x="111.1" y="143">system-level design and diagnostics.</text>
<text x="130.2" y="138.7">output</text>
<text x="143.2" y="138.7">pin</text>
<text x="151.1" y="138.7">of</text>
<text x="157.2" y="138.7">the</text>
<text x="165.3" y="138.7">AMC3330</text>
<text x="184.1" y="138.7">simplify</text>
<text x="25" y="145.4">–</text>
<text x="25" y="149.6">–</text>
<text x="111.1" y="149.3">The</text>
<text x="119.8" y="149.3">AMC3330</text>
<text x="138.1" y="149.3">is</text>
<text x="143.3" y="149.3">specified</text>
<text x="159.9" y="149.3">over</text>
<text x="169.3" y="149.3">the</text>
<text x="176.9" y="149.3">temperature</text>
<text x="25" y="153.9">–</text>
<text x="111.1" y="153.6">range of –40°C to +125°C.</text>
<text x="25" y="158.1">–</text>
<text x="136.2" y="159.9">Package Information</text>
<text x="25" y="162.3">–</text>
<text x="90.6" y="244.4">Application Example</text>
</g>
<g font-size="3.5" fill="#00f">
<text x="30" y="145.4">Motor drives</text>
<text x="30" y="149.6">Photovoltaic inverters</text>
<text x="30" y="153.9">Power delivery systems</text>
<text x="30" y="158.1">EV charging infrastructure</text>
<text x="30" y="162.3">Battery energy storage systems</text>
</g>
<text font-size="3.2" fill="#00f" x="182.6" y="21.1">AMC3330</text>
<g font-size="2.8">
<text x="115.2" y="164.3">PART NUMBER</text>
<text x="143.8" y="164.3">PACKAGE</text>
<text x="168.3" y="164.3">PACKAGE SIZE</text>
<text x="111.9" y="169.3">AMC3330</text>
<text x="140.6" y="169.3">DWE (SOIC, 16)</text>
<text x="165" y="169.3">10.3mm × 10.3mm</text>
<text x="111.1" y="176.1">(1)</text>
<text x="118.6" y="176.1">For more information, see the Mechanical, Packaging, and</text>
<text x="111.1" y="182.8">(2)</text>
<text x="118.6" y="182.8">The package size (length × width) is a nominal value and</text>
<text x="118.6" y="186.2">includes pins, where applicable.</text>
<text x="27.9" y="265.5">An IMPORTANT NOTICE at the end of this data sheet addresses availability, warranty, changes, use in safety-critical applications,</text>
<text x="27.9" y="268.9">intellectual property matters and other important disclaimers. PRODUCTION DATA.</text>
</g>
<text font-size="2.8" fill="#00f" x="118.6" y="179.5">Orderable Information .</text>
<g font-size="2.6">
<text x="40.2" y="115.1">PK</text>
<text x="40.2" y="123.6">RMS</text>
</g>
<text font-size="2.5" x="138.1" y="24.3">SBASA34B – JUNE 2020 – REVISED AUGUST 2024</text>
<g font-size="2.1" fill="#00f">
<text x="157.7" y="163.4">(1)</text>
<text x="189.3" y="163.4">(2)</text>
</g>
<g font-size="1.9">
<text x="101.7" y="200.7">AMC3330</text>
<text x="182.5" y="226.4">ADC</text>
</g>
<g font-size="1.5">
<text x="138.2" y="198.2">Low-side supply</text>
<text x="139.2" y="200">(3.3 V or 5 V)</text>
<text x="74.9" y="208.2">DCDC_HGND</text>
<text x="76.1" y="204.4">DCDC_OUT</text>
<text x="127.4" y="204.4">DCDC_IN</text>
<text x="127.4" y="208.2">DCDC_GND</text>
<text x="77.9" y="212">HLDO_IN</text>
<text x="82.2" y="215.8">NC</text>
<text x="94.7" y="210.2">Isolated</text>
<text x="95.2" y="211.9">Power</text>
<text x="111.9" y="210.2">Isolated</text>
<text x="112.4" y="211.9">Power</text>
<text x="127.4" y="215.8">LDO_OUT</text>
<text x="127.4" y="212">DIAG</text>
<text x="158.7" y="212.9">To MCU (optional)</text>
<text x="76.3" y="219.6">HLDO_OUT</text>
<text x="127.4" y="219.6">VDD</text>
<text x="38.6" y="226.3">0 V</text>
<text x="54" y="224.4">+1.0 V</text>
<text x="81.8" y="227.2">INN</text>
<text x="81.9" y="223.4">INP</text>
<text x="106.4" y="225.3" transform="rotate(-90 106.4 225.3)">Reinforced Isolation</text>
<text x="127.4" y="223.4">OUTP</text>
<text x="127.4" y="227.2">OUTN</text>
<text x="148.3" y="226.3">V</text>
<text x="164.6" y="226.3">±2.05 V</text>
<text x="54" y="228.2">–1.0 V</text>
<text x="80" y="231">HGND</text>
<text x="127.4" y="231">GND</text>
</g>
<text font-size="1" x="149.3" y="226.5">CMout</text>
</svg>
